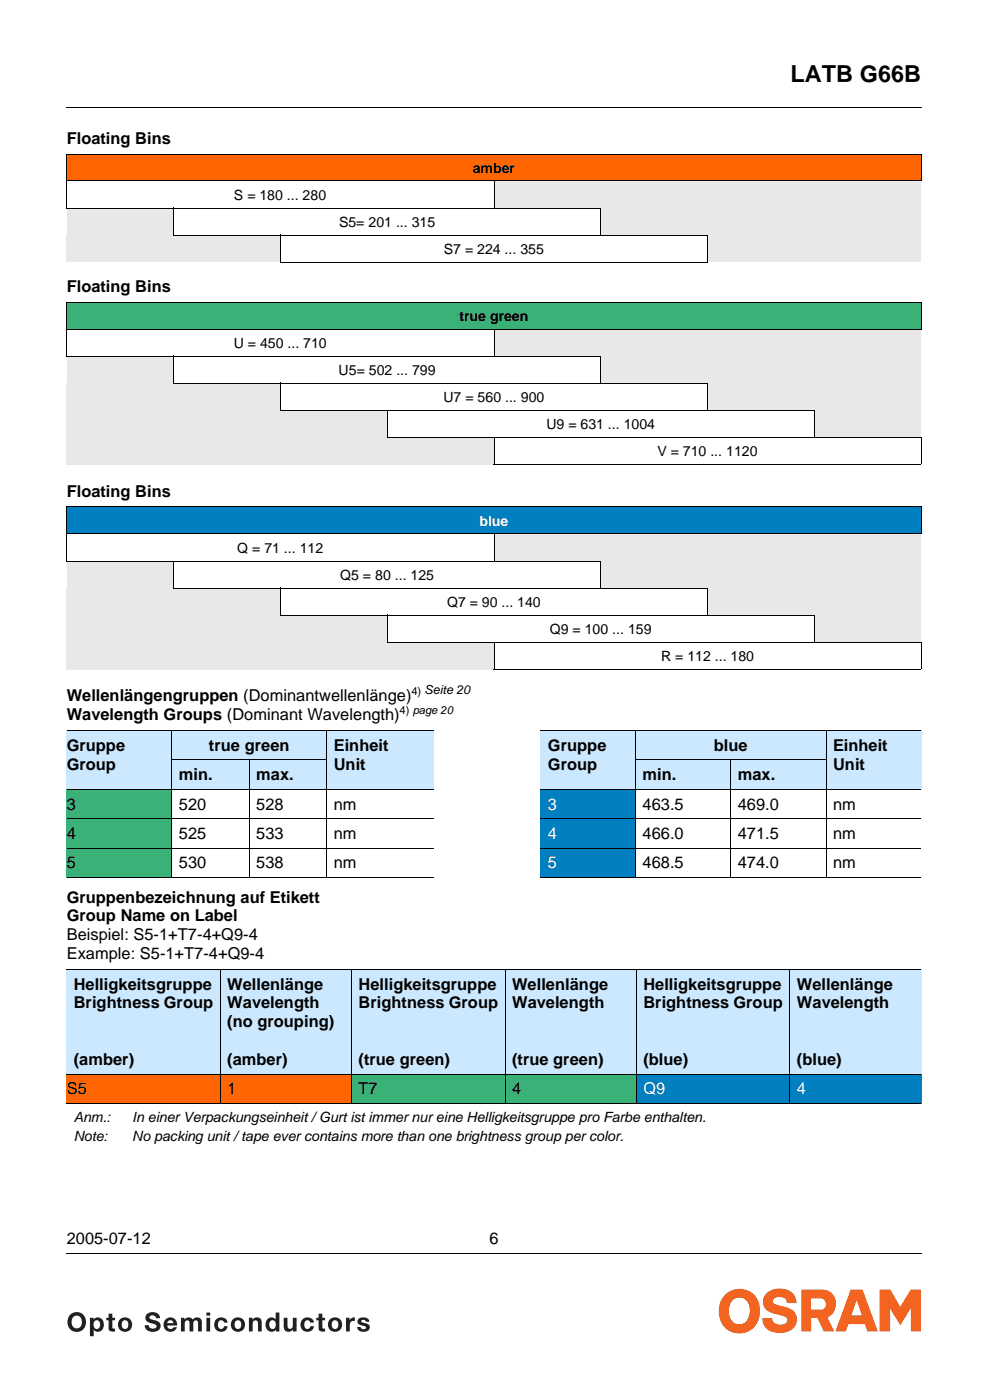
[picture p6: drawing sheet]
<svg xmlns="http://www.w3.org/2000/svg" width="148mm" height="210mm" viewBox="0 0 148 210" stroke-linecap="round" stroke-linejoin="round" font-family="sans-serif">
<path d="M9.9 16.1l.1 .1zM9.9 187.9l.1 .1z" fill="#000"/>
<path d="M10 16.1h128M10 187.9h128" fill="none" stroke="#000" stroke-width=".15"/>
<path d="M10 193.2h128.1v7.4h-128.1z" fill="#fff"/>
<g fill="#f36421">
<path d="M114.9 193.8a3.1 3.1 0 0 1 4 .3l.3 .4 .1 .9h-1.4a.76 .76 0 0 0-.5-.8 1.16 1.16 0 0 0-1.6 .5l.1 .3 .8 .3a4.9 4.9 0 0 1 2.2 .9 1.97 1.97 0 0 1 .3 2.1 1.97 1.97 0 0 1-1.7 1.1 2.83 2.83 0 0 1-3.1-1.2l-.2-1h1.5a1.23 1.23 0 0 0 1.9 .9l.2-.2 .2-.4-.1-.3-.8-.4a5.2 5.2 0 0 1-2.3-.8 1.75 1.75 0 0 1 .1-2.6z"/>
<path d="M131.8 193.4h1.6l1.5 2.5 1.5-2.5h1.6v6.2h-1.5v-3.5l-1.6 2.6-1.6-2.5v3.4h-1.5z"/>
</g>
<g fill="#f36421">
<path d="M127.4 193.4h1.8l2.3 6.2h-1.6l-.3-1.1h-2.5l-.4 1.1h-1.5zM128.3 194.9l-.8 2.3h1.6z" fill-rule="evenodd"/>
<path d="M120.1 193.4h3.2a2.18 2.18 0 0 1 1.9 1.8 2.18 2.18 0 0 1-1.2 2.3l1 2.1h-1.6l-.9-2h-1v2h-1.4zM121.5 194.7h1.5a.85 .85 0 0 1 .7 .8 .85 .85 0 0 1-.7 .9h-1.5z" fill-rule="evenodd"/>
<path d="M108.6 194.2a3.6 3.6 0 0 0 .9 5.5 3.1 3.1 0 0 0 4.4-3.1 3.1 3.1 0 0 0-1.8-3.1 3.1 3.1 0 0 0-3.5 .7zM109.9 194.9a1.51 1.51 0 0 1 1.6-.2 1.51 1.51 0 0 1 .8 1.4 2.21 2.21 0 0 1-1 2.4 1.54 1.54 0 0 1-2.1-1.4 2.49 2.49 0 0 1 .7-2.2z" fill-rule="evenodd"/>
</g>
<g fill="#231f20">
<path d="M16.3 197h.5v.6h.4v.4h-.4l.1 1.1 .3 .1v.4h-.3a.51 .51 0 0 1-.6-.4v-1.2h-.4v-.4h.4z"/>
<path d="M22.1 196.9a1.17 1.17 0 0 1 1.9 .7h-.6a.52 .52 0 0 0-.5-.4 .52 .52 0 0 0-.5 .3v.2l.4 .1a1.83 1.83 0 0 1 1.2 .6 .94 .94 0 0 1-.2 1 .94 .94 0 0 1-.9 .3 1.08 1.08 0 0 1-1.2-1h.6a.62 .62 0 0 0 .5 .5 .62 .62 0 0 0 .7-.3 .87 .87 0 0 0-.9-.5 .8 .8 0 0 1-.8-.5 .8 .8 0 0 1 .3-1z"/>
<path d="M27.1 197.6h.5v.3a.73 .73 0 0 1 1.3 0 .74 .74 0 0 1 .8-.4 .74 .74 0 0 1 .5 .8v1.3h-.5v-1.4l-.1-.2h-.3h-.2l-.1 .2v1.4h-.6v-1.4l-.1-.2h-.2l-.4 .1v.3v1.2h-.6z"/>
<path d="M32.5 197.7a1 1 0 0 1 1.6 .6h-.6a.48 .48 0 0 0-.6-.3 .48 .48 0 0 0-.3 .6 .47 .47 0 0 0 .4 .6 .47 .47 0 0 0 .6-.4h.5a1.06 1.06 0 0 1-1.6 .7 1.06 1.06 0 0 1 0-1.8z"/>
<path d="M37.3 197.6h.5v.3a.76 .76 0 0 1 .9-.3 .76 .76 0 0 1 .5 .8v1.2h-.5l-.1-1.4-.3-.2h-.3l-.1 .2v1.4h-.6z"/>
<path d="M42.5 197.6h.6v1.4l.3 .2h.3l.1-.2 .1-1.4h.5v2h-.5v-.3a.76 .76 0 0 1-.9 .3 .76 .76 0 0 1-.5-.8z"/>
<path d="M45.4 197.7a1 1 0 0 1 1.6 .6h-.5a.48 .48 0 0 0-.6-.3 .48 .48 0 0 0-.3 .6 .47 .47 0 0 0 .3 .6 .47 .47 0 0 0 .6-.4h.5a1.06 1.06 0 0 1-1.6 .7 1.06 1.06 0 0 1 0-1.8z"/>
<path d="M47.7 197h.6v.6h.4v.4h-.4v1.1l.4 .1v.4h-.3a.51 .51 0 0 1-.7-.4v-1.2h-.3v-.4h.3z"/>
<path d="M51.8 197.6h.6v.4a.71 .71 0 0 1 .8-.5v.6l-.1-.1a.56 .56 0 0 0-.7 .7v.9h-.6z"/>
<path d="M53.6 197.9a1.14 1.14 0 0 1 1.6 0l.1 .3h-.5a.38 .38 0 0 0-.3-.3 .38 .38 0 0 0-.4 .2l.1 .1 .6 .2a.63 .63 0 0 1 .6 .6 .63 .63 0 0 1-.6 .6 .99 .99 0 0 1-1.3-.6h.5a.42 .42 0 0 0 .4 .3 .42 .42 0 0 0 .4-.3v-.1l-.6-.2a.6 .6 0 0 1-.6-.8z"/>
<path d="M10.9 197.5a.78 .78 0 0 1 1-.2 .78 .78 0 0 1 .4 .9 .79 .79 0 0 1-.8 1 .79 .79 0 0 1-.8-1zM10.6 197a1.46 1.46 0 0 0-.2 2.2 1.46 1.46 0 0 0 2.2-.1 1.47 1.47 0 0 0-.1-1.9 1.47 1.47 0 0 0-1.9-.2z"/>
<path d="M14.1 198.1a.5 .5 0 0 1 .7-.1 .5 .5 0 0 1 .2 .6 .51 .51 0 0 1-.5 .7 .51 .51 0 0 1-.5-.7zM13.5 197.6v2.7h.5v-.9a.87 .87 0 0 0 1.1 .2 .87 .87 0 0 0 .5-1 .9 .9 0 0 0-.5-1 .9 .9 0 0 0-1.1 .2v-.2z"/>
<path d="M18.3 198.1a.51 .51 0 0 1 .7-.1 .51 .51 0 0 1 .2 .6 .52 .52 0 0 1-.5 .7 .52 .52 0 0 1-.5-.7zM17.7 198.6a1.08 1.08 0 0 0 2.1 0 1.08 1.08 0 0 0-2.1 0z"/>
<path d="M25.2 198h.6l.2 .4h-.9zM24.9 197.7a1.07 1.07 0 0 0-.1 1.7 1.07 1.07 0 0 0 1.7-.4h-.5a.5 .5 0 0 1-.6 .2 .5 .5 0 0 1-.3-.5h1.4a1.03 1.03 0 0 0-.4-1 1.03 1.03 0 0 0-1.2 0z"/>
<path d="M30.9 197.6h.6v2h-.6zM30.9 196.8h.6v.5h-.6z"/>
<path d="M35.3 198.1a.51 .51 0 0 1 .6-.1 .51 .51 0 0 1 .2 .6 .52 .52 0 0 1-.5 .7 .52 .52 0 0 1-.5-.7zM34.6 198.6a1.1 1.1 0 0 0 2.2 0 1.1 1.1 0 0 0-2.2 0z"/>
<path d="M40.4 198.1a.5 .5 0 0 1 .7-.1 .5 .5 0 0 1 .2 .6 .51 .51 0 0 1-.5 .7 .51 .51 0 0 1-.5-.7zM40 197.8a1.05 1.05 0 0 0-.1 1.4 1.05 1.05 0 0 0 1.3 .3l.1-.1v.2h.6v-2.8h-.6v1a.8 .8 0 0 0-1.3 0z"/>
<path d="M49.8 198.1a.51 .51 0 0 1 .6-.1 .51 .51 0 0 1 .3 .6 .52 .52 0 0 1-.5 .7 .52 .52 0 0 1-.5-.7zM49.1 198.6a1.1 1.1 0 0 0 2.2 0 1.1 1.1 0 0 0-2.2 0z"/>
</g>
<path d="M10 23.1h128v4h-128z" fill="#ff6500"/>
<path d="M10 27.1h64v4.1h-64z" fill="#fff"/>
<g fill="#e8e8e8">
<path d="M74 27.1h16v4.1h-16z"/>
<path d="M90 27.1h48v4.1h-48z"/>
<path d="M10 31.2h16v4.1h-16z"/>
</g>
<path d="M26 31.2h64v4.1h-64z" fill="#fff"/>
<g fill="#e8e8e8">
<path d="M90 31.2h16v4.1h-16z"/>
<path d="M106 31.2h32v4.1h-32z"/>
<path d="M10 35.3h32v4h-32z"/>
</g>
<path d="M42 35.3h64v4h-64z" fill="#fff"/>
<g fill="#e8e8e8">
<path d="M106 35.3h16v4h-16z"/>
<path d="M122 35.3h16v4h-16z"/>
</g>
<path d="M10 45.3h128v4h-128z" fill="#3ab176"/>
<path d="M10 49.3h64v4.1h-64z" fill="#fff"/>
<g fill="#e8e8e8">
<path d="M74 49.3h16v4.1h-16z"/>
<path d="M90 49.3h48v4.1h-48z"/>
<path d="M10 53.4h16v4.1h-16z"/>
</g>
<path d="M26 53.4h64v4.1h-64z" fill="#fff"/>
<g fill="#e8e8e8">
<path d="M90 53.4h16v4.1h-16z"/>
<path d="M106 53.4h32v4.1h-32z"/>
<path d="M10 57.5h32v4h-32z"/>
</g>
<path d="M42 57.5h64v4h-64z" fill="#fff"/>
<g fill="#e8e8e8">
<path d="M106 57.5h16v4h-16z"/>
<path d="M122 57.5h16v4h-16z"/>
<path d="M10 61.5h48v4.1h-48z"/>
</g>
<path d="M58 61.5h64v4.1h-64z" fill="#fff"/>
<g fill="#e8e8e8">
<path d="M122 61.5h16v4.1h-16z"/>
<path d="M10 65.6h64v4h-64z"/>
</g>
<path d="M74 65.6h64v4h-64z" fill="#fff"/>
<path d="M10 76h128v4h-128z" fill="#0080c0"/>
<path d="M10 80h64v4.1h-64z" fill="#fff"/>
<g fill="#e8e8e8">
<path d="M74 80h16v4.1h-16z"/>
<path d="M90 80h48v4.1h-48z"/>
<path d="M10 84.1h16v4.1h-16z"/>
</g>
<path d="M26 84.1h64v4.1h-64z" fill="#fff"/>
<g fill="#e8e8e8">
<path d="M90 84.1h16v4.1h-16z"/>
<path d="M106 84.1h32v4.1h-32z"/>
<path d="M10 88.2h32v4h-32z"/>
</g>
<path d="M42 88.2h64v4h-64z" fill="#fff"/>
<g fill="#e8e8e8">
<path d="M106 88.2h16v4h-16z"/>
<path d="M122 88.2h16v4h-16z"/>
<path d="M10 92.2h48v4.1h-48z"/>
</g>
<path d="M58 92.2h64v4.1h-64z" fill="#fff"/>
<g fill="#e8e8e8">
<path d="M122 92.2h16v4.1h-16z"/>
<path d="M10 96.3h64v4h-64z"/>
</g>
<path d="M74 96.3h64v4h-64z" fill="#fff"/>
<g fill="#cbe8ff">
<path d="M10 109.5h15.7v8.8h-15.7z"/>
<path d="M25.7 109.5h23.2v4.4h-23.2z"/>
<path d="M48.9 109.5h16v8.8h-16z"/>
<path d="M80.9 109.5h14.3v8.8h-14.3z"/>
<path d="M95.2 109.5h28.5v4.4h-28.5z"/>
<path d="M123.7 109.5h14.3v8.8h-14.3z"/>
<path d="M25.7 113.9h11.6v4.4h-11.6z"/>
<path d="M37.3 113.9h11.6v4.4h-11.6z"/>
<path d="M95.2 113.9h14.3v4.4h-14.3z"/>
<path d="M109.5 113.9h14.2v4.4h-14.2z"/>
</g>
<path d="M10 118.3h15.7v4.4h-15.7z" fill="#3ab176"/>
<path d="M80.9 118.3h14.3v4.4h-14.3z" fill="#0080c0"/>
<path d="M10 122.7h15.7v4.4h-15.7z" fill="#3ab176"/>
<path d="M80.9 122.7h14.3v4.4h-14.3z" fill="#0080c0"/>
<path d="M10 127.1h15.7v4.5h-15.7z" fill="#3ab176"/>
<path d="M80.9 127.1h14.3v4.5h-14.3z" fill="#0080c0"/>
<g fill="#cbe8ff">
<path d="M10 145.3h23v15.7h-23z"/>
<path d="M33 145.3h19.7v15.7h-19.7z"/>
<path d="M52.7 145.3h23v15.7h-23z"/>
<path d="M75.7 145.3h19.6v15.7h-19.6z"/>
<path d="M95.3 145.3h23v15.7h-23z"/>
<path d="M118.3 145.3h19.7v15.7h-19.7z"/>
</g>
<g fill="#ff6500">
<path d="M10 161h23v4.4h-23z"/>
<path d="M33 161h19.7v4.4h-19.7z"/>
</g>
<g fill="#3ab176">
<path d="M52.7 161h23v4.4h-23z"/>
<path d="M75.7 161h19.6v4.4h-19.6z"/>
</g>
<g fill="#0080c0">
<path d="M95.3 161h23v4.4h-23z"/>
<path d="M118.3 161h19.7v4.4h-19.7z"/>
</g>
<g fill="none" stroke="#000" stroke-width=".15">
<path d="M9.9 23.1h128.1M9.9 27.1h128.1M9.9 31.2h80.1M10 23.1v8M26 35.3h80M26 31.1v4.1M42 39.3h64M42 35.2v4.1M74 27.1v4.1M90 31.2v4.1M106 35.3v4M138 23.1v4"/>
<path d="M9.9 45.3h128.1M9.9 49.4h128.1M9.9 53.4h80.1M10 45.3v8M26 57.5h80M26 53.3v4.1M42 57.4v4.1M74 49.3v4.2M90 53.5v4M106 57.5v4.1M138 45.3v4M9.9 76h128.1"/>
<path d="M10 76v8.1M42 61.5h80M58 65.6h80M58 61.5v4M73.9 69.7h64.1M74 65.5v4.1M74 80v4.2M122 61.6v4M138 65.6v4M138 76v4M9.9 80.1h128.1M9.9 84.1h80.1"/>
<path d="M26 88.2h80M26 84.1v4M42 92.2h80M42 88.1v4.1M58 96.3h80M58 92.2v4M74 96.2v4.1M90 84.2v4M106 88.2v4.1M122 92.3v4M138 96.3v4M10 109.5h54.9"/>
<path d="M10 118.3h54.9M25.7 113.9h23.3M25.7 109.5v22.1M37.3 113.9v17.7M48.9 109.5v22.1M73.9 100.3h64.1M80.9 109.5h57.1M80.9 118.3h57.1M95.2 113.9h28.6M95.2 109.5v22.1M109.5 113.9v17.7M123.8 109.5v22.1"/>
<path d="M10 122.7h54.9M10 127.1h54.9M10 131.6h54.9M80.9 122.7h57.1M80.9 127.1h57.1M80.9 131.6h57.1M10 145.3h128M33 145.3v20.2M52.7 145.3v20.2M75.7 145.3v20.2M95.3 145.3v20.2M118.4 145.3v20.2"/>
<path d="M10 161h128M10 165.4h128"/>
</g>
<text font-size="3.5" x="118.4" y="12.2">LATB G66B</text>
<g font-size="2.5">
<text x="10" y="21.5">Floating Bins</text>
<text x="10" y="43.8">Floating Bins</text>
<text x="10" y="74.5">Floating Bins</text>
<text x="10" y="105.2">Wellenlängengruppen (Dominantwellenlänge)</text>
<text x="10" y="108">Wavelength Groups (Dominant Wavelength)</text>
<text x="10" y="112.6">Gruppe</text>
<text x="31.3" y="112.6">true green</text>
<text x="50" y="112.6">Einheit</text>
<text x="82.1" y="112.6">Gruppe</text>
<text x="106.9" y="112.6">blue</text>
<text x="124.8" y="112.6">Einheit</text>
<text x="10" y="115.4">Group</text>
<text x="26.8" y="117">min.</text>
<text x="38.4" y="117">max.</text>
<text x="50" y="115.4">Unit</text>
<text x="82.1" y="115.4">Group</text>
<text x="96.3" y="117">min.</text>
<text x="110.5" y="117">max.</text>
<text x="124.8" y="115.4">Unit</text>
<text x="10" y="121.4">3</text>
<text x="10" y="125.8">4</text>
<text x="26.8" y="121.4">520</text>
<text x="26.8" y="125.8">525</text>
<text x="38.4" y="121.4">528</text>
<text x="38.4" y="125.8">533</text>
<text x="50" y="121.4">nm</text>
<text x="50" y="125.8">nm</text>
<text x="96.3" y="121.4">463.5</text>
<text x="96.3" y="125.8">466.0</text>
<text x="110.5" y="121.4">469.0</text>
<text x="110.5" y="125.8">471.5</text>
<text x="124.8" y="121.4">nm</text>
<text x="124.8" y="125.8">nm</text>
<text x="10" y="130.2">5</text>
<text x="26.8" y="130.2">530</text>
<text x="38.4" y="130.2">538</text>
<text x="50" y="130.2">nm</text>
<text x="96.3" y="130.2">468.5</text>
<text x="110.5" y="130.2">474.0</text>
<text x="124.8" y="130.2">nm</text>
<text x="10" y="135.3">Gruppenbezeichnung auf Etikett</text>
<text x="10" y="138.1">Group Name on Label</text>
<text x="10" y="141">Beispiel: S5-1+T7-4+Q9-4</text>
<text x="10" y="143.8">Example: S5-1+T7-4+Q9-4</text>
<text x="11" y="148.4">Helligkeitsgruppe</text>
<text x="34.1" y="148.4">Wellenlänge</text>
<text x="53.7" y="148.4">Helligkeitsgruppe</text>
<text x="76.7" y="148.4">Wellenlänge</text>
<text x="96.4" y="148.4">Helligkeitsgruppe</text>
<text x="119.4" y="148.4">Wellenlänge</text>
<text x="11" y="151.2">Brightness Group</text>
<text x="34.1" y="151.2">Wavelength</text>
<text x="34.1" y="154">(no grouping)</text>
<text x="53.7" y="151.2">Brightness Group</text>
<text x="76.7" y="151.2">Wavelength</text>
<text x="96.4" y="151.2">Brightness Group</text>
<text x="119.4" y="151.2">Wavelength</text>
<text x="11" y="159.7">(amber)</text>
<text x="34.1" y="159.7">(amber)</text>
<text x="53.7" y="159.7">(true green)</text>
<text x="76.7" y="159.7">(true green)</text>
<text x="96.4" y="159.7">(blue)</text>
<text x="119.4" y="159.7">(blue)</text>
<text x="10" y="164.1">S5</text>
<text x="34.1" y="164.1">1</text>
<text x="53.7" y="164.1">T7</text>
<text x="76.7" y="164.1">4</text>
<text x="10" y="186.6">2005-07-12</text>
<text x="73.3" y="186.6">6</text>
</g>
<g font-size="2.5" fill="#fff">
<text x="82.1" y="121.4">3</text>
<text x="82.1" y="125.8">4</text>
<text x="82.1" y="130.2">5</text>
<text x="96.4" y="164.1">Q9</text>
<text x="119.4" y="164.1">4</text>
</g>
<g font-size="2.1">
<text x="35.1" y="30">S = 180 ... 280</text>
<text x="70.8" y="25.9">amber</text>
<text x="50.8" y="34">S5= 201 ... 315</text>
<text x="66.5" y="38.1">S7 = 224 ... 355</text>
<text x="35" y="52.2">U = 450 ... 710</text>
<text x="68.8" y="48.1">true green</text>
<text x="50.7" y="56.2">U5= 502 ... 799</text>
<text x="66.4" y="60.3">U7 = 560 ... 900</text>
<text x="81.9" y="64.4">U9 = 631 ... 1004</text>
<text x="98.5" y="68.4">V = 710 ... 1120</text>
<text x="35.5" y="82.9">Q = 71 ... 112</text>
<text x="51" y="86.9">Q5 = 80 ... 125</text>
<text x="67" y="91">Q7 = 90 ... 140</text>
<text x="82.4" y="95">Q9 = 100 ... 159</text>
<text x="99" y="99.1">R = 112 ... 180</text>
<text x="11" y="168.2">Anm.:</text>
<text x="11" y="171.1">Note:</text>
<text x="19.8" y="168.2">In einer Verpackungseinheit /Gurt ist immer nur eine Helligkeitsgruppe pro Farbe enthalten.</text>
<text x="19.8" y="171.1">No packing unit /tape ever contains more than one brightness group per color.</text>
</g>
<text font-size="2.1" fill="#fff" x="71.8" y="78.8">blue</text>
<g font-size="1.7">
<text x="59.9" y="107">4) page 20</text>
<text x="61.6" y="104.2">4) Seite 20</text>
</g>
</svg>
